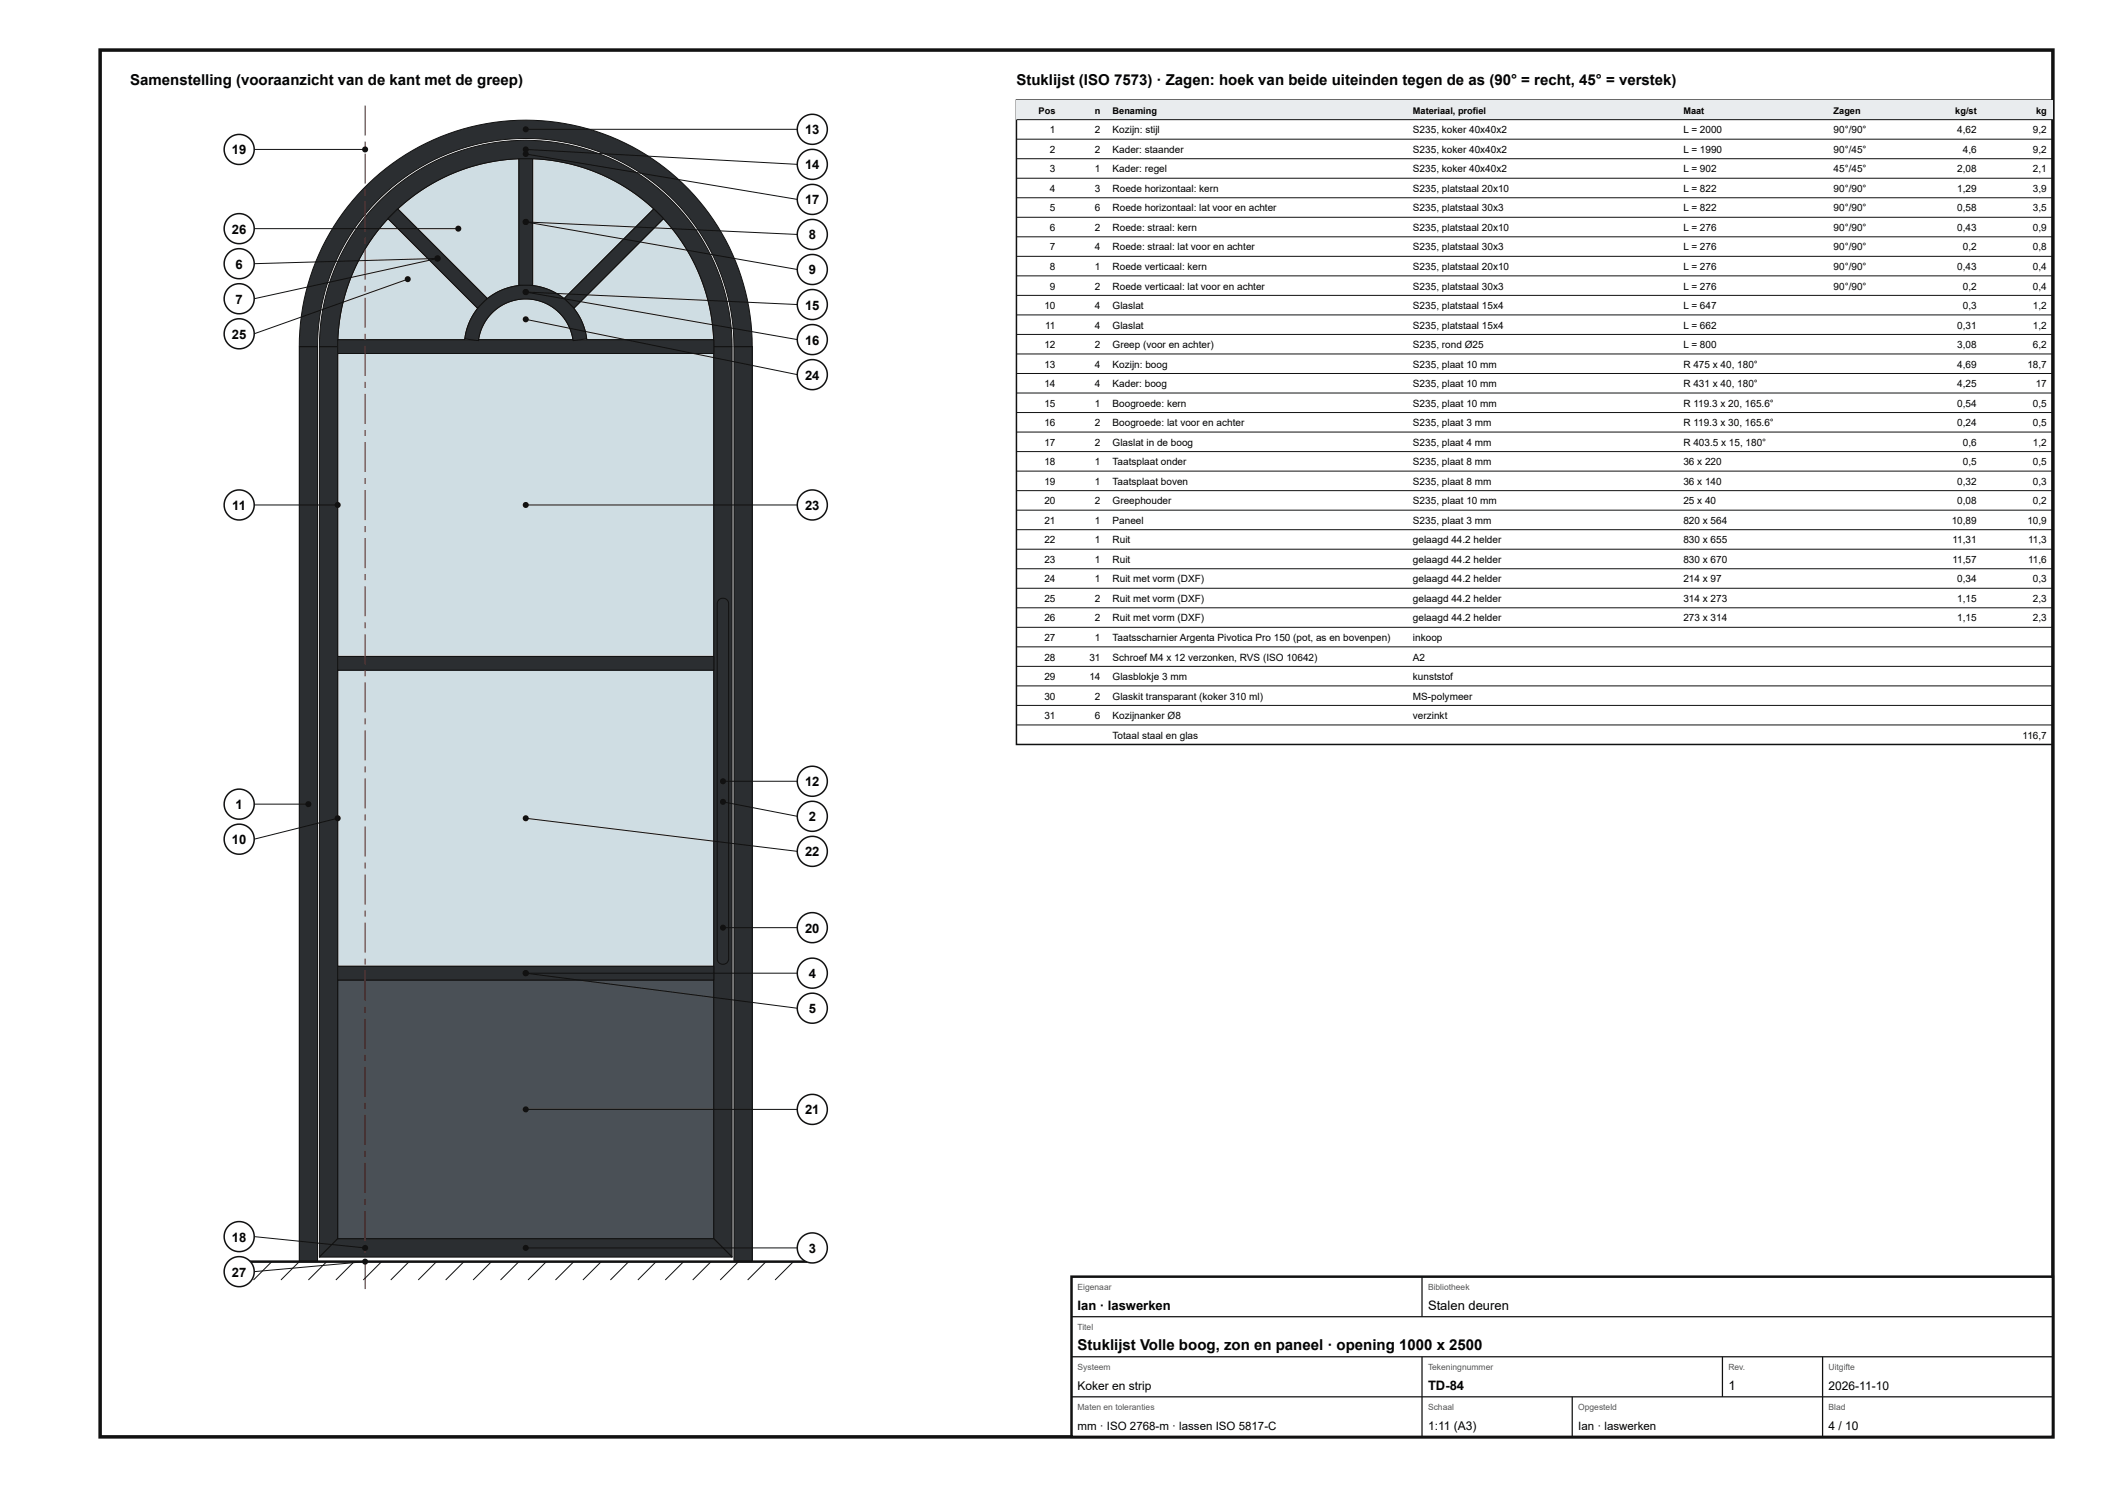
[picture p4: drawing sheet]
<svg xmlns="http://www.w3.org/2000/svg" width="420mm" height="297mm" viewBox="0 0 420 297" stroke-linecap="round" stroke-linejoin="round" font-family="sans-serif">
<path d="M20 10h390v277h-390z" fill="none" stroke="#111" stroke-width=".7" stroke-linecap="butt"/>
<path d="M67.4 133.9h75.2v59.1h-75.2z" fill="#cfdde3"/>
<path d="M67.4 133.9h75.2v59.1h-75.2z" fill="none" stroke="#111" stroke-width=".2"/>
<path d="M67.4 70.6h75.2v60.5h-75.2z" fill="#cfdde3"/>
<path d="M67.4 70.6h75.2v60.5h-75.2z" fill="none" stroke="#111" stroke-width=".2"/>
<path d="M98.1 62.7a9.5 9.5 0 0 1 9.8-2.5 9.5 9.5 0 0 1 6.5 7.7h-18.8a9.6 9.6 0 0 1 2.5-5.2z" fill="#cfdde3"/>
<path d="M98.1 62.7a9.5 9.5 0 0 1 9.8-2.5 9.5 9.5 0 0 1 6.5 7.7h-18.8a9.6 9.6 0 0 1 2.5-5.2z" fill="none" stroke="#111" stroke-width=".2"/>
<path d="M132.5 43.7a37.5 37.5 0 0 1 10 24.2h-25.3l-.3-1.6-.6-1.8-.8-1.6-.9-1.3z" fill="#cfdde3"/>
<path d="M132.5 43.7a37.5 37.5 0 0 1 10 24.2h-25.3l-.3-1.6-.6-1.8-.8-1.6-.9-1.3z" fill="none" stroke="#111" stroke-width=".2"/>
<path d="M106.4 31.7a37.6 37.6 0 0 1 24.2 10l-18 17.9-1.4-1-1.5-.7-1.7-.6-1.6-.3z" fill="#cfdde3"/>
<path d="M106.4 31.7a37.6 37.6 0 0 1 24.2 10l-18 17.9-1.4-1-1.5-.7-1.7-.6-1.6-.3z" fill="none" stroke="#111" stroke-width=".2"/>
<path d="M79.4 41.7a37.6 37.6 0 0 1 24.2-10v25.3l-1.6 .3-1.7 .6-1.5 .7-1.4 1z" fill="#cfdde3"/>
<path d="M79.4 41.7a37.6 37.6 0 0 1 24.2-10v25.3l-1.6 .3-1.7 .6-1.5 .7-1.4 1z" fill="none" stroke="#111" stroke-width=".2"/>
<path d="M77.5 43.7l17.9 17.9-.9 1.3-.8 1.6-.6 1.8-.3 1.6h-25.3a37.5 37.5 0 0 1 10-24.2z" fill="#cfdde3"/>
<path d="M77.5 43.7l17.9 17.9-.9 1.3-.8 1.6-.6 1.8-.3 1.6h-25.3a37.5 37.5 0 0 1 10-24.2z" fill="none" stroke="#111" stroke-width=".2"/>
<path d="M67.4 195.7h75.2v51.7h-75.2z" fill="#4a5056"/>
<path d="M67.4 195.7h75.2v51.7h-75.2z" fill="none" stroke="#111" stroke-width=".2"/>
<path d="M59.8 69.2h3.6v182.8h-3.6z" fill="#2b2e31"/>
<path d="M59.8 69.2h3.6v182.8h-3.6z" fill="none" stroke="#111" stroke-width=".2"/>
<path d="M146.6 69.2h3.6v182.8h-3.6z" fill="#2b2e31"/>
<path d="M146.6 69.2h3.6v182.8h-3.6z" fill="none" stroke="#111" stroke-width=".2"/>
<path d="M72.5 37.8a45.2 45.2 0 0 1 49.4-10.5 45.2 45.2 0 0 1 28.3 41.9h-3.6a41.6 41.6 0 0 0-41.6-41.5 41.6 41.6 0 0 0-41.6 41.5h-3.6a45.2 45.2 0 0 1 12.7-31.4z" fill="#2b2e31"/>
<path d="M72.5 37.8a45.2 45.2 0 0 1 49.4-10.5 45.2 45.2 0 0 1 28.3 41.9h-3.6a41.6 41.6 0 0 0-41.6-41.5 41.6 41.6 0 0 0-41.6 41.5h-3.6a45.2 45.2 0 0 1 12.7-31.4z" fill="none" stroke="#111" stroke-width=".2"/>
<path d="M63.8 69.2h3.6v178.2l-3.6 3.7z" fill="#2b2e31"/>
<path d="M63.8 69.2h3.6v178.2l-3.6 3.7z" fill="none" stroke="#111" stroke-width=".2"/>
<path d="M142.6 69.2h3.6v181.9l-3.6-3.7z" fill="#2b2e31"/>
<path d="M142.6 69.2h3.6v181.9l-3.6-3.7z" fill="none" stroke="#111" stroke-width=".2"/>
<path d="M67.4 247.4h75.2l3.6 3.7h-82.4z" fill="#2b2e31"/>
<path d="M67.4 247.4h75.2l3.6 3.7h-82.4z" fill="none" stroke="#111" stroke-width=".2"/>
<path d="M75.3 40.6a41.2 41.2 0 0 1 45.1-9.6 41.2 41.2 0 0 1 25.8 38.2h-3.6a37.6 37.6 0 0 0-37.6-37.5 37.6 37.6 0 0 0-37.6 37.5h-3.6a41.2 41.2 0 0 1 11.5-28.6z" fill="#2b2e31"/>
<path d="M75.3 40.6a41.2 41.2 0 0 1 45.1-9.6 41.2 41.2 0 0 1 25.8 38.2h-3.6a37.6 37.6 0 0 0-37.6-37.5 37.6 37.6 0 0 0-37.6 37.5h-3.6a41.2 41.2 0 0 1 11.5-28.6z" fill="none" stroke="#111" stroke-width=".2"/>
<path d="M67.4 193h75.2v2.7h-75.2z" fill="#2b2e31"/>
<path d="M67.4 193h75.2v2.7h-75.2z" fill="none" stroke="#111" stroke-width=".2"/>
<path d="M67.4 131.1h75.2v2.8h-75.2z" fill="#2b2e31"/>
<path d="M67.4 131.1h75.2v2.8h-75.2z" fill="none" stroke="#111" stroke-width=".2"/>
<path d="M67.4 67.9h75.2v2.7h-75.2z" fill="#2b2e31"/>
<path d="M67.4 67.9h75.2v2.7h-75.2z" fill="none" stroke="#111" stroke-width=".2"/>
<path d="M96.3 60.5a12.3 12.3 0 0 1 12.7-2.9 12.3 12.3 0 0 1 8.2 10.1l-2.8 .3a9.5 9.5 0 0 0-9.4-8.3 9.5 9.5 0 0 0-9.5 8.3l-2.7-.3a12.1 12.1 0 0 1 3.5-7.2z" fill="#2b2e31"/>
<path d="M96.3 60.5a12.3 12.3 0 0 1 12.7-2.9 12.3 12.3 0 0 1 8.2 10.1l-2.8 .3a9.5 9.5 0 0 0-9.4-8.3 9.5 9.5 0 0 0-9.5 8.3l-2.7-.3a12.1 12.1 0 0 1 3.5-7.2z" fill="none" stroke="#111" stroke-width=".2"/>
<path d="M112.7 59.6l17.9-17.9 1.9 2-17.9 17.8z" fill="#2b2e31"/>
<path d="M112.7 59.6l17.9-17.9 1.9 2-17.9 17.8z" fill="none" stroke="#111" stroke-width=".2"/>
<path d="M103.6 31.7h2.8v25.3h-2.8z" fill="#2b2e31"/>
<path d="M103.6 31.7h2.8v25.3h-2.8z" fill="none" stroke="#111" stroke-width=".2"/>
<path d="M77.5 43.7l1.9-2 17.9 17.9-2 1.9z" fill="#2b2e31"/>
<path d="M77.5 43.7l1.9-2 17.9 17.9-2 1.9z" fill="none" stroke="#111" stroke-width=".2"/>
<path d="M72.8 251.5h.2v6h-.2zM72.8 249.1h.2v1.2h-.2zM72.8 241.9h.2v6h-.2zM72.8 239.5h.2v1.2h-.2zM72.8 232.3h.2v6h-.2zM72.8 229.9h.2v1.2h-.2zM72.8 222.7h.2v6h-.2zM72.8 220.3h.2v1.2h-.2zM72.8 213.1h.2v6h-.2zM72.8 210.7h.2v1.2h-.2zM72.8 203.5h.2v6h-.2zM72.8 201.1h.2v1.2h-.2zM72.8 193.9h.2v6h-.2zM72.8 191.5h.2v1.2h-.2zM72.8 184.3h.2v6h-.2zM72.8 181.9h.2v1.2h-.2zM72.8 174.7h.2v6h-.2zM72.8 172.3h.2v1.2h-.2zM72.8 165.1h.2v6h-.2zM72.8 162.7h.2v1.2h-.2zM72.8 155.5h.2v6h-.2zM72.8 153.1h.2v1.2h-.2zM72.8 145.9h.2v6h-.2zM72.8 143.5h.2v1.2h-.2zM72.8 136.3h.2v6h-.2zM72.8 133.9h.2v1.2h-.2zM72.8 126.7h.2v6h-.2zM72.8 124.3h.2v1.2h-.2zM72.8 117.1h.2v6h-.2zM72.8 114.7h.2v1.2h-.2zM72.8 107.5h.2v6h-.2zM72.8 105.1h.2v1.2h-.2zM72.8 97.9h.2v6h-.2zM72.8 95.5h.2v1.2h-.2zM72.8 88.3h.2v6h-.2zM72.8 85.9h.2v1.2h-.2zM72.8 78.7h.2v6h-.2zM72.8 76.3h.2v1.2h-.2zM72.8 69.1h.2v6h-.2zM72.8 66.7h.2v1.2h-.2zM72.8 59.5h.2v6h-.2zM72.8 57.1h.2v1.2h-.2zM72.8 49.9h.2v6h-.2zM72.8 47.5h.2v1.2h-.2zM72.8 40.3h.2v6h-.2zM72.8 37.9h.2v1.2h-.2zM72.8 30.7h.2v6h-.2zM72.8 28.3h.2v1.2h-.2zM72.8 21.1h.2v6h-.2z" fill="#b00"/>
<path d="M143.6 119.8a1.15 1.15 0 0 1 1.2-.2 1.15 1.15 0 0 1 .7 1v70.9a1.14 1.14 0 0 1-1.1 1.1 1.14 1.14 0 0 1-1.2-1.1v-70.9z" fill="#2b2e31"/>
<g fill="none" stroke="#111" stroke-width=".2">
<path d="M143.6 119.8a1.15 1.15 0 0 1 1.2-.2 1.15 1.15 0 0 1 .7 1v70.9a1.14 1.14 0 0 1-1.1 1.1 1.14 1.14 0 0 1-1.2-1.1v-70.9zM48.8 252l-3.7 3.7M54.3 252l-3.7 3.7M59.8 252l-3.7 3.7M65.2 252l-3.6 3.7M70.7 252l-3.6 3.7M76.2 252l-3.6 3.7M81.7 252l-3.7 3.7M87.2 252l-3.7 3.7M92.7 252l-3.7 3.7M98.1 252l-3.6 3.7M103.6 252l-3.6 3.7"/>
<path d="M109.1 252l-3.6 3.7M114.6 252l-3.7 3.7M120.1 252l-3.7 3.7M125.6 252l-3.7 3.7M131 252l-3.6 3.7M136.5 252l-3.6 3.7M142 252l-3.7 3.7M147.5 252l-3.7 3.7M153 252l-3.7 3.7M158.5 252l-3.7 3.7"/>
</g>
<path d="M48.8 252h112.4" fill="none" stroke="#111" stroke-width=".5"/>
<circle cx="72.9" cy="29.9" r=".6" fill="#111"/>
<path d="M50.8 29.8h22.1" fill="none" stroke="#111" stroke-width=".2"/>
<circle cx="47.8" cy="29.9" r="3" fill="#fff"/>
<circle cx="47.8" cy="29.9" r="3" fill="none" stroke="#111" stroke-width=".3"/>
<circle cx="91.5" cy="45.7" r=".6" fill="#111"/>
<path d="M50.8 45.7h40.7" fill="none" stroke="#111" stroke-width=".2"/>
<circle cx="47.8" cy="45.7" r="3" fill="#fff"/>
<circle cx="47.8" cy="45.7" r="3" fill="none" stroke="#111" stroke-width=".3"/>
<circle cx="87.4" cy="51.6" r=".6" fill="#111"/>
<path d="M87.4 51.6l-36.6 1.1" fill="none" stroke="#111" stroke-width=".2"/>
<circle cx="47.8" cy="52.7" r="3" fill="#fff"/>
<circle cx="47.8" cy="52.7" r="3" fill="none" stroke="#111" stroke-width=".3"/>
<circle cx="87.4" cy="51.6" r=".6" fill="#111"/>
<path d="M87.4 51.6l-36.6 8.1" fill="none" stroke="#111" stroke-width=".2"/>
<circle cx="47.8" cy="59.7" r="3" fill="#fff"/>
<circle cx="47.8" cy="59.7" r="3" fill="none" stroke="#111" stroke-width=".3"/>
<circle cx="81.4" cy="55.8" r=".6" fill="#111"/>
<path d="M81.4 55.8l-30.6 10.9" fill="none" stroke="#111" stroke-width=".2"/>
<circle cx="47.8" cy="66.7" r="3" fill="#fff"/>
<circle cx="47.8" cy="66.7" r="3" fill="none" stroke="#111" stroke-width=".3"/>
<circle cx="67.4" cy="100.9" r=".6" fill="#111"/>
<path d="M50.8 100.9h16.6" fill="none" stroke="#111" stroke-width=".2"/>
<circle cx="47.8" cy="100.9" r="3" fill="#fff"/>
<circle cx="47.8" cy="100.9" r="3" fill="none" stroke="#111" stroke-width=".3"/>
<circle cx="61.6" cy="160.6" r=".6" fill="#111"/>
<path d="M50.8 160.6h10.8" fill="none" stroke="#111" stroke-width=".2"/>
<circle cx="47.8" cy="160.6" r="3" fill="#fff"/>
<circle cx="47.8" cy="160.6" r="3" fill="none" stroke="#111" stroke-width=".3"/>
<circle cx="67.4" cy="163.4" r=".6" fill="#111"/>
<path d="M67.4 163.4l-16.6 4.2" fill="none" stroke="#111" stroke-width=".2"/>
<circle cx="47.8" cy="167.6" r="3" fill="#fff"/>
<circle cx="47.8" cy="167.6" r="3" fill="none" stroke="#111" stroke-width=".3"/>
<circle cx="72.9" cy="249.3" r=".6" fill="#111"/>
<path d="M50.8 247l22.1 2.3" fill="none" stroke="#111" stroke-width=".2"/>
<circle cx="47.8" cy="247" r="3" fill="#fff"/>
<circle cx="47.8" cy="247" r="3" fill="none" stroke="#111" stroke-width=".3"/>
<circle cx="72.9" cy="252" r=".6" fill="#111"/>
<path d="M72.9 252l-22.1 2" fill="none" stroke="#111" stroke-width=".2"/>
<circle cx="47.8" cy="254" r="3" fill="#fff"/>
<circle cx="47.8" cy="254" r="3" fill="none" stroke="#111" stroke-width=".3"/>
<circle cx="105" cy="25.8" r=".6" fill="#111"/>
<path d="M105 25.8h54.2" fill="none" stroke="#111" stroke-width=".2"/>
<circle cx="162.2" cy="25.8" r="3" fill="#fff"/>
<circle cx="162.2" cy="25.8" r="3" fill="none" stroke="#111" stroke-width=".3"/>
<circle cx="105" cy="29.9" r=".6" fill="#111"/>
<path d="M105 29.8l54.2 3" fill="none" stroke="#111" stroke-width=".2"/>
<circle cx="162.2" cy="32.8" r="3" fill="#fff"/>
<circle cx="162.2" cy="32.8" r="3" fill="none" stroke="#111" stroke-width=".3"/>
<circle cx="105" cy="30.8" r=".6" fill="#111"/>
<path d="M105 30.8l54.2 9" fill="none" stroke="#111" stroke-width=".2"/>
<circle cx="162.2" cy="39.8" r="3" fill="#fff"/>
<circle cx="162.2" cy="39.8" r="3" fill="none" stroke="#111" stroke-width=".3"/>
<circle cx="105" cy="44.3" r=".6" fill="#111"/>
<path d="M105 44.3l54.2 2.5" fill="none" stroke="#111" stroke-width=".2"/>
<circle cx="162.2" cy="46.8" r="3" fill="#fff"/>
<circle cx="162.2" cy="46.8" r="3" fill="none" stroke="#111" stroke-width=".3"/>
<circle cx="105" cy="44.3" r=".6" fill="#111"/>
<path d="M105 44.3l54.2 9.5" fill="none" stroke="#111" stroke-width=".2"/>
<circle cx="162.2" cy="53.8" r="3" fill="#fff"/>
<circle cx="162.2" cy="53.8" r="3" fill="none" stroke="#111" stroke-width=".3"/>
<circle cx="105" cy="58.3" r=".6" fill="#111"/>
<path d="M105 58.3l54.2 2.5" fill="none" stroke="#111" stroke-width=".2"/>
<circle cx="162.2" cy="60.8" r="3" fill="#fff"/>
<circle cx="162.2" cy="60.8" r="3" fill="none" stroke="#111" stroke-width=".3"/>
<circle cx="105" cy="58.3" r=".6" fill="#111"/>
<path d="M105 58.3l54.2 9.5" fill="none" stroke="#111" stroke-width=".2"/>
<circle cx="162.2" cy="67.8" r="3" fill="#fff"/>
<circle cx="162.2" cy="67.8" r="3" fill="none" stroke="#111" stroke-width=".3"/>
<circle cx="105" cy="63.8" r=".6" fill="#111"/>
<path d="M105 63.8l54.2 11" fill="none" stroke="#111" stroke-width=".2"/>
<circle cx="162.2" cy="74.8" r="3" fill="#fff"/>
<circle cx="162.2" cy="74.8" r="3" fill="none" stroke="#111" stroke-width=".3"/>
<circle cx="105" cy="100.9" r=".6" fill="#111"/>
<path d="M105 100.9h54.2" fill="none" stroke="#111" stroke-width=".2"/>
<circle cx="162.2" cy="100.9" r="3" fill="#fff"/>
<circle cx="162.2" cy="100.9" r="3" fill="none" stroke="#111" stroke-width=".3"/>
<circle cx="144.4" cy="156" r=".6" fill="#111"/>
<path d="M144.4 156h14.8" fill="none" stroke="#111" stroke-width=".2"/>
<circle cx="162.2" cy="156" r="3" fill="#fff"/>
<circle cx="162.2" cy="156" r="3" fill="none" stroke="#111" stroke-width=".3"/>
<circle cx="144.4" cy="160.2" r=".6" fill="#111"/>
<path d="M144.4 160.2l14.8 2.8" fill="none" stroke="#111" stroke-width=".2"/>
<circle cx="162.2" cy="163" r="3" fill="#fff"/>
<circle cx="162.2" cy="163" r="3" fill="none" stroke="#111" stroke-width=".3"/>
<circle cx="105" cy="163.4" r=".6" fill="#111"/>
<path d="M105 163.4l54.2 6.6" fill="none" stroke="#111" stroke-width=".2"/>
<circle cx="162.2" cy="170" r="3" fill="#fff"/>
<circle cx="162.2" cy="170" r="3" fill="none" stroke="#111" stroke-width=".3"/>
<circle cx="144.4" cy="185.3" r=".6" fill="#111"/>
<path d="M144.4 185.3h14.8" fill="none" stroke="#111" stroke-width=".2"/>
<circle cx="162.2" cy="185.3" r="3" fill="#fff"/>
<circle cx="162.2" cy="185.3" r="3" fill="none" stroke="#111" stroke-width=".3"/>
<circle cx="105" cy="194.4" r=".6" fill="#111"/>
<path d="M105 194.4h54.2" fill="none" stroke="#111" stroke-width=".2"/>
<circle cx="162.2" cy="194.4" r="3" fill="#fff"/>
<circle cx="162.2" cy="194.4" r="3" fill="none" stroke="#111" stroke-width=".3"/>
<circle cx="105" cy="194.4" r=".6" fill="#111"/>
<path d="M105 194.4l54.2 7" fill="none" stroke="#111" stroke-width=".2"/>
<circle cx="162.2" cy="201.4" r="3" fill="#fff"/>
<circle cx="162.2" cy="201.4" r="3" fill="none" stroke="#111" stroke-width=".3"/>
<circle cx="105" cy="221.6" r=".6" fill="#111"/>
<path d="M105 221.6h54.2" fill="none" stroke="#111" stroke-width=".2"/>
<circle cx="162.2" cy="221.6" r="3" fill="#fff"/>
<circle cx="162.2" cy="221.6" r="3" fill="none" stroke="#111" stroke-width=".3"/>
<circle cx="105" cy="249.3" r=".6" fill="#111"/>
<path d="M105 249.3h54.2" fill="none" stroke="#111" stroke-width=".2"/>
<circle cx="162.2" cy="249.3" r="3" fill="#fff"/>
<g fill="none" stroke="#111" stroke-width=".3">
<path d="M203 20h207v128.7h-207z"/>
<circle cx="162.2" cy="249.3" r="3"/>
</g>
<path d="M203 20h207v3.9h-207z" fill="#e9ecee"/>
<g fill="none" stroke="#111" stroke-width=".2">
<path d="M203 23.9h207M203 27.8h207M203 31.7h207M203 35.6h207M203 39.5h207M203 43.4h207M203 47.3h207M203 51.2h207M203 55.1h207M203 59h207M203 62.9h207M203 66.8h207"/>
<path d="M203 70.7h207M203 74.6h207M203 78.5h207M203 82.4h207M203 86.3h207M203 90.2h207M203 94.1h207M203 98h207M203 101.9h207M203 105.8h207M203 109.7h207M203 113.6h207"/>
<path d="M203 117.5h207M203 121.4h207M203 125.3h207M203 129.2h207M203 133.1h207M203 137h207M203 140.9h207M203 144.8h207"/>
</g>
<path d="M214 255h196v32h-196z" fill="#fff"/>
<path d="M214 255h196v32h-196z" fill="none" stroke="#111" stroke-width=".5"/>
<path d="M284 255v8M214 263h196M214 271h196M214 279h196M284 271v16M314 279v8M344 271v8M364 271v16" fill="none" stroke="#111" stroke-width=".25"/>
<g font-size="3">
<text x="26" y="17">Samenstelling (vooraanzicht van de kant met de greep)</text>
<text x="203" y="17">Stuklijst (ISO 7573) · Zagen: hoek van beide uiteinden tegen de as (90° = recht, 45° = verstek)</text>
<text x="215.2" y="269.6">Stuklijst Volle boog, zon en paneel · opening 1000 x 2500</text>
</g>
<g font-size="2.6">
<text x="160.8" y="26.8">13</text>
<text x="46.3" y="30.8">19</text>
<text x="160.8" y="33.8">14</text>
<text x="160.8" y="40.8">17</text>
<text x="46.3" y="46.7">26</text>
<text x="161.5" y="47.8">8</text>
<text x="47" y="53.7">6</text>
<text x="161.5" y="54.8">9</text>
<text x="47" y="60.7">7</text>
<text x="160.8" y="61.8">15</text>
<text x="46.3" y="67.7">25</text>
<text x="160.8" y="68.8">16</text>
<text x="160.8" y="75.8">24</text>
<text x="46.4" y="101.9">11</text>
<text x="160.8" y="101.9">23</text>
<text x="47" y="161.6">1</text>
<text x="160.8" y="157">12</text>
<text x="161.5" y="164">2</text>
<text x="46.3" y="168.6">10</text>
<text x="160.8" y="171">22</text>
<text x="160.8" y="186.3">20</text>
<text x="161.5" y="195.4">4</text>
<text x="161.5" y="202.4">5</text>
<text x="160.8" y="222.6">21</text>
<text x="46.3" y="248">18</text>
<text x="161.5" y="250.3">3</text>
<text x="46.3" y="255">27</text>
<text x="215.2" y="261.6">Ian · laswerken</text>
<text x="285.2" y="261.6">Stalen deuren</text>
<text x="285.2" y="277.6">TD-84</text>
<text x="345.2" y="277.6">1</text>
</g>
<g font-size="2.4">
<text x="215.2" y="277.6">Koker en strip</text>
<text x="365.2" y="277.6">2026-11-10</text>
<text x="285.2" y="285.6">1:11 (A3)</text>
<text x="365.2" y="285.6">4 / 10</text>
</g>
<g font-size="2.3">
<text x="215.2" y="285.6">mm · ISO 2768-m · lassen ISO 5817-C</text>
<text x="315.2" y="285.6">Ian · laswerken</text>
</g>
<g font-size="2">
<text x="209.7" y="26.6">1</text>
<text x="218.7" y="26.6">2</text>
<text x="222.2" y="26.6">Kozijn: stijl</text>
<text x="282.2" y="26.6">S235, koker 40x40x2</text>
<text x="336.2" y="26.6">L = 2000</text>
<text x="366.2" y="26.6">90°/90°</text>
<text x="390.9" y="26.6">4,62</text>
<text x="406" y="26.6">9,2</text>
<text x="209.7" y="30.5">2</text>
<text x="209.7" y="34.4">3</text>
<text x="218.7" y="30.5">2</text>
<text x="218.7" y="34.4">1</text>
<text x="222.2" y="30.5">Kader: staander</text>
<text x="222.2" y="34.4">Kader: regel</text>
<text x="282.2" y="30.5">S235, koker 40x40x2</text>
<text x="282.2" y="34.4">S235, koker 40x40x2</text>
<text x="336.2" y="30.5">L = 1990</text>
<text x="336.2" y="34.4">L = 902</text>
<text x="366.2" y="30.5">90°/45°</text>
<text x="366.2" y="34.4">45°/45°</text>
<text x="390.9" y="34.4">2,08</text>
<text x="392" y="30.5">4,6</text>
<text x="406" y="30.5">9,2</text>
<text x="406" y="34.4">2,1</text>
<text x="209.7" y="38.3">4</text>
<text x="218.7" y="38.3">3</text>
<text x="222.2" y="38.3">Roede horizontaal: kern</text>
<text x="282.2" y="38.3">S235, platstaal 20x10</text>
<text x="336.2" y="38.3">L = 822</text>
<text x="366.2" y="38.3">90°/90°</text>
<text x="390.9" y="38.3">1,29</text>
<text x="406" y="38.3">3,9</text>
<text x="209.7" y="42.2">5</text>
<text x="209.7" y="46.1">6</text>
<text x="218.7" y="42.2">6</text>
<text x="218.7" y="46.1">2</text>
<text x="222.2" y="42.2">Roede horizontaal: lat voor en achter</text>
<text x="222.2" y="46.1">Roede: straal: kern</text>
<text x="282.2" y="42.2">S235, platstaal 30x3</text>
<text x="282.2" y="46.1">S235, platstaal 20x10</text>
<text x="336.2" y="42.2">L = 822</text>
<text x="336.2" y="46.1">L = 276</text>
<text x="366.2" y="42.2">90°/90°</text>
<text x="366.2" y="46.1">90°/90°</text>
<text x="390.9" y="42.2">0,58</text>
<text x="390.9" y="46.1">0,43</text>
<text x="406" y="42.2">3,5</text>
<text x="406" y="46.1">0,9</text>
<text x="209.7" y="50">7</text>
<text x="209.7" y="53.9">8</text>
<text x="218.7" y="50">4</text>
<text x="218.7" y="53.9">1</text>
<text x="222.2" y="50">Roede: straal: lat voor en achter</text>
<text x="222.2" y="53.9">Roede verticaal: kern</text>
<text x="282.2" y="50">S235, platstaal 30x3</text>
<text x="282.2" y="53.9">S235, platstaal 20x10</text>
<text x="336.2" y="50">L = 276</text>
<text x="336.2" y="53.9">L = 276</text>
<text x="366.2" y="50">90°/90°</text>
<text x="366.2" y="53.9">90°/90°</text>
<text x="390.9" y="53.9">0,43</text>
<text x="392" y="50">0,2</text>
<text x="406" y="50">0,8</text>
<text x="406" y="53.9">0,4</text>
<text x="209.7" y="57.8">9</text>
<text x="218.7" y="57.8">2</text>
<text x="222.2" y="57.8">Roede verticaal: lat voor en achter</text>
<text x="282.2" y="57.8">S235, platstaal 30x3</text>
<text x="336.2" y="57.8">L = 276</text>
<text x="366.2" y="57.8">90°/90°</text>
<text x="392" y="57.8">0,2</text>
<text x="406" y="57.8">0,4</text>
<text x="208.6" y="61.7">10</text>
<text x="208.7" y="65.6">11</text>
<text x="218.7" y="61.7">4</text>
<text x="218.7" y="65.6">4</text>
<text x="222.2" y="61.7">Glaslat</text>
<text x="222.2" y="65.6">Glaslat</text>
<text x="282.2" y="61.7">S235, platstaal 15x4</text>
<text x="282.2" y="65.6">S235, platstaal 15x4</text>
<text x="336.2" y="61.7">L = 647</text>
<text x="336.2" y="65.6">L = 662</text>
<text x="390.9" y="65.6">0,31</text>
<text x="392" y="61.7">0,3</text>
<text x="406" y="61.7">1,2</text>
<text x="406" y="65.6">1,2</text>
<text x="208.6" y="69.5">12</text>
<text x="218.7" y="69.5">2</text>
<text x="222.2" y="69.5">Greep (voor en achter)</text>
<text x="282.2" y="69.5">S235, rond Ø25</text>
<text x="336.2" y="69.5">L = 800</text>
<text x="390.9" y="69.5">3,08</text>
<text x="406" y="69.5">6,2</text>
<text x="208.6" y="73.4">13</text>
<text x="208.6" y="77.3">14</text>
<text x="218.7" y="73.4">4</text>
<text x="218.7" y="77.3">4</text>
<text x="222.2" y="73.4">Kozijn: boog</text>
<text x="222.2" y="77.3">Kader: boog</text>
<text x="282.2" y="73.4">S235, plaat 10 mm</text>
<text x="282.2" y="77.3">S235, plaat 10 mm</text>
<text x="336.2" y="73.4">R 475 x 40, 180°</text>
<text x="336.2" y="77.3">R 431 x 40, 180°</text>
<text x="390.9" y="73.4">4,69</text>
<text x="390.9" y="77.3">4,25</text>
<text x="404.9" y="73.4">18,7</text>
<text x="406.6" y="77.3">17</text>
<text x="208.6" y="81.2">15</text>
<text x="218.7" y="81.2">1</text>
<text x="222.2" y="81.2">Boogroede: kern</text>
<text x="282.2" y="81.2">S235, plaat 10 mm</text>
<text x="336.2" y="81.2">R 119.3 x 20, 165.6°</text>
<text x="390.9" y="81.2">0,54</text>
<text x="406" y="81.2">0,5</text>
<text x="208.6" y="85.1">16</text>
<text x="208.6" y="89">17</text>
<text x="218.7" y="85.1">2</text>
<text x="218.7" y="89">2</text>
<text x="222.2" y="85.1">Boogroede: lat voor en achter</text>
<text x="222.2" y="89">Glaslat in de boog</text>
<text x="282.2" y="85.1">S235, plaat 3 mm</text>
<text x="282.2" y="89">S235, plaat 4 mm</text>
<text x="336.2" y="85.1">R 119.3 x 30, 165.6°</text>
<text x="336.2" y="89">R 403.5 x 15, 180°</text>
<text x="390.9" y="85.1">0,24</text>
<text x="392" y="89">0,6</text>
<text x="406" y="85.1">0,5</text>
<text x="406" y="89">1,2</text>
<text x="208.6" y="92.9">18</text>
<text x="218.7" y="92.9">1</text>
<text x="222.2" y="92.9">Taatsplaat onder</text>
<text x="282.2" y="92.9">S235, plaat 8 mm</text>
<text x="336.2" y="92.9">36 x 220</text>
<text x="392" y="92.9">0,5</text>
<text x="406" y="92.9">0,5</text>
<text x="208.6" y="96.8">19</text>
<text x="208.6" y="100.7">20</text>
<text x="218.7" y="96.8">1</text>
<text x="218.7" y="100.7">2</text>
<text x="222.2" y="96.8">Taatsplaat boven</text>
<text x="222.2" y="100.7">Greephouder</text>
<text x="282.2" y="96.8">S235, plaat 8 mm</text>
<text x="282.2" y="100.7">S235, plaat 10 mm</text>
<text x="336.2" y="96.8">36 x 140</text>
<text x="336.2" y="100.7">25 x 40</text>
<text x="390.9" y="96.8">0,32</text>
<text x="390.9" y="100.7">0,08</text>
<text x="406" y="96.8">0,3</text>
<text x="406" y="100.7">0,2</text>
<text x="208.6" y="104.6">21</text>
<text x="218.7" y="104.6">1</text>
<text x="222.2" y="104.6">Paneel</text>
<text x="282.2" y="104.6">S235, plaat 3 mm</text>
<text x="336.2" y="104.6">820 x 564</text>
<text x="389.8" y="104.6">10,89</text>
<text x="404.9" y="104.6">10,9</text>
<text x="208.6" y="108.5">22</text>
<text x="208.6" y="112.4">23</text>
<text x="218.7" y="108.5">1</text>
<text x="218.7" y="112.4">1</text>
<text x="222.2" y="108.5">Ruit</text>
<text x="222.2" y="112.4">Ruit</text>
<text x="282.2" y="108.5">gelaagd 44.2 helder</text>
<text x="282.2" y="112.4">gelaagd 44.2 helder</text>
<text x="336.2" y="108.5">830 x 655</text>
<text x="336.2" y="112.4">830 x 670</text>
<text x="389.9" y="108.5">11,31</text>
<text x="389.9" y="112.4">11,57</text>
<text x="405.1" y="108.5">11,3</text>
<text x="405.1" y="112.4">11,6</text>
<text x="208.6" y="116.3">24</text>
<text x="218.7" y="116.3">1</text>
<text x="222.2" y="116.3">Ruit met vorm (DXF)</text>
<text x="282.2" y="116.3">gelaagd 44.2 helder</text>
<text x="336.2" y="116.3">214 x 97</text>
<text x="390.9" y="116.3">0,34</text>
<text x="406" y="116.3">0,3</text>
<text x="208.6" y="120.2">25</text>
<text x="208.6" y="124.1">26</text>
<text x="218.7" y="120.2">2</text>
<text x="218.7" y="124.1">2</text>
<text x="222.2" y="120.2">Ruit met vorm (DXF)</text>
<text x="222.2" y="124.1">Ruit met vorm (DXF)</text>
<text x="282.2" y="120.2">gelaagd 44.2 helder</text>
<text x="282.2" y="124.1">gelaagd 44.2 helder</text>
<text x="336.2" y="120.2">314 x 273</text>
<text x="336.2" y="124.1">273 x 314</text>
<text x="390.9" y="120.2">1,15</text>
<text x="390.9" y="124.1">1,15</text>
<text x="406" y="120.2">2,3</text>
<text x="406" y="124.1">2,3</text>
<text x="208.6" y="128">27</text>
<text x="208.6" y="131.9">28</text>
<text x="217.6" y="131.9">31</text>
<text x="218.7" y="128">1</text>
<text x="222.2" y="128">Taatsscharnier Argenta Pivotica Pro 150 (pot, as en bovenpen)</text>
<text x="222.2" y="131.9">Schroef M4 x 12 verzonken, RVS (ISO 10642)</text>
<text x="282.2" y="128">inkoop</text>
<text x="282.2" y="131.9">A2</text>
<text x="208.6" y="135.8">29</text>
<text x="217.6" y="135.8">14</text>
<text x="222.2" y="135.8">Glasblokje 3 mm</text>
<text x="282.2" y="135.8">kunststof</text>
<text x="208.6" y="139.7">30</text>
<text x="208.6" y="143.6">31</text>
<text x="218.7" y="139.7">2</text>
<text x="218.7" y="143.6">6</text>
<text x="222.2" y="139.7">Glaskit transparant (koker 310 ml)</text>
<text x="222.2" y="143.6">Kozijnanker Ø8</text>
<text x="282.2" y="139.7">MS-polymeer</text>
<text x="282.2" y="143.6">verzinkt</text>
<text x="222.2" y="147.5">Totaal staal en glas</text>
<text x="403.9" y="147.5">116,7</text>
</g>
<g font-size="1.8">
<text x="207.4" y="22.7">Pos</text>
<text x="218.7" y="22.7">n</text>
<text x="222.2" y="22.7">Benaming</text>
<text x="282.2" y="22.7">Materiaal, profiel</text>
<text x="336.2" y="22.7">Maat</text>
<text x="366.2" y="22.7">Zagen</text>
<text x="390.5" y="22.7">kg/st</text>
<text x="406.6" y="22.7">kg</text>
</g>
<g font-size="1.7" fill="#555">
<text x="215.2" y="257.6">Eigenaar</text>
<text x="285.2" y="257.6">Bibliotheek</text>
<text x="215.2" y="265.6">Titel</text>
<text x="215.2" y="273.6">Systeem</text>
<text x="285.2" y="273.6">Tekeningnummer</text>
<text x="345.2" y="273.6">Rev.</text>
<text x="365.2" y="273.6">Uitgifte</text>
<text x="215.2" y="281.6">Maten en toleranties</text>
<text x="285.2" y="281.6">Schaal</text>
<text x="315.2" y="281.6">Opgesteld</text>
<text x="365.2" y="281.6">Blad</text>
</g>
</svg>
